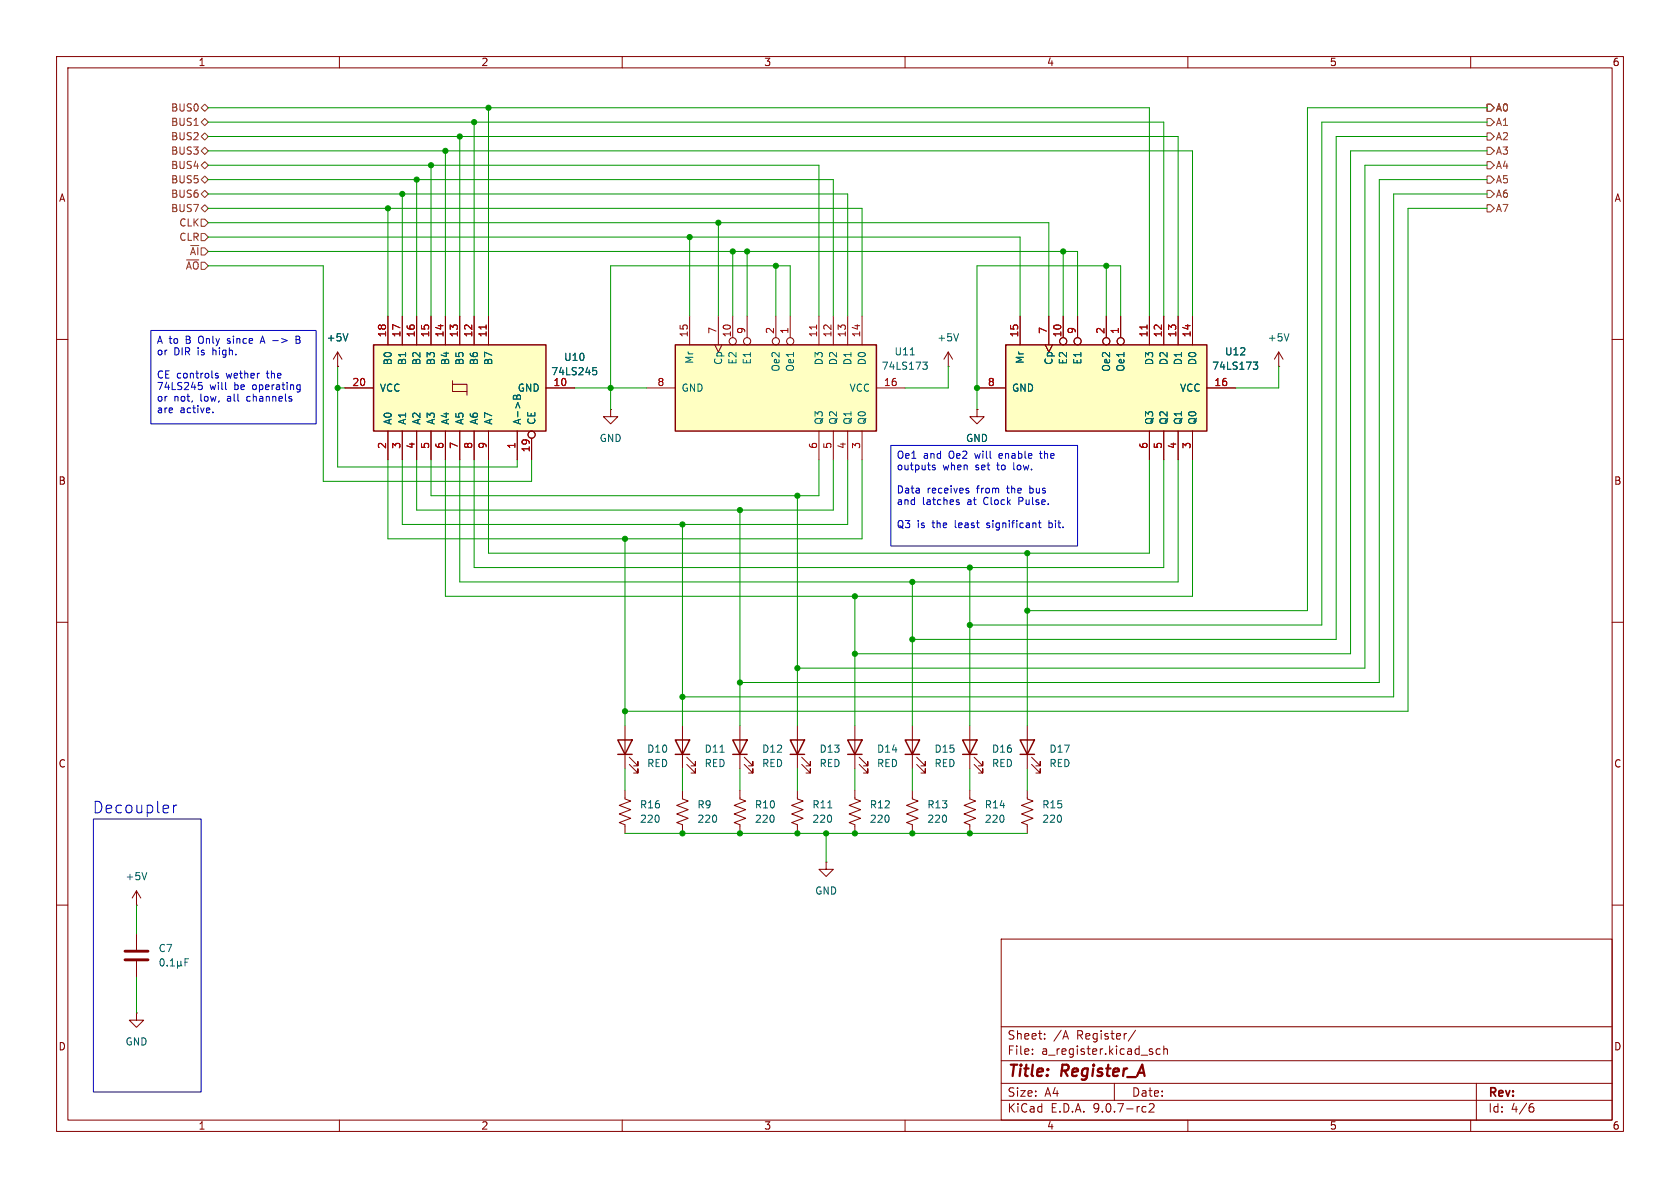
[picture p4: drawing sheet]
<svg xmlns="http://www.w3.org/2000/svg" width="297mm" height="210mm" viewBox="0 0 297 210" stroke-linecap="round" stroke-linejoin="round" font-family="sans-serif">
<g fill="none" stroke="#840000" stroke-width=".18">
<path d="M10 10h277v190h-277zM12 12h273v186h-273zM60 10v2M110 10v2M160 10v2M210 10v2M260 10v2M10 60h2M59.7 64.8h.1M59.7 62.2l-.8 1.3M59.7 62.2l.8 1.3M59.7 62.2v2.6"/>
<path d="M107.9 72.4v1.3h1.3l-1.3 1.2-1.2-1.2h1.2M107.9 72.4h.1M226.1 64.8h.1M226.1 62.2l-.8 1.3M226.1 62.2l.7 1.3M226.1 62.2v2.6M285 60h2M10 110h2M285 110h2M110.5 139.7v1.5l1 .4-2 .8 2 .7-2 .8 2 .8-2 .7 1 .4v1.5M110.5 128.3v7.6M111.3 135.1l1.5 1.6v-.8v.8h-.8"/>
<path d="M111.3 133.9l1.5 1.5v-.8v.8h-.8M130.8 139.7v1.5l1 .4-2 .8 2 .7-2 .8 2 .8-2 .7 1 .4v1.5M130.8 128.3v7.6M131.6 135.1l1.5 1.6v-.8v.8h-.8M131.6 133.9l1.5 1.5v-.8v.8h-.8M141 139.7v1.5l1 .4-2 .8 2 .7-2 .8 2 .8-2 .7 1 .4v1.5M141 128.3v7.6M141.7 135.1l1.6 1.6v-.8v.8h-.8M141.7 133.9l1.6 1.5v-.8v.8h-.8M171.4 128.3v7.6M172.2 135.1l1.5 1.6v-.8v.8h-.7M172.2 133.9l1.5 1.5v-.8v.8h-.7"/>
<path d="M24.1 157.5v2.5M24.1 157.5l-.7 1.3M24.1 157.5l.8 1.3M146 152.4v1.3h1.3l-1.3 1.2-1.2-1.2h1.2M146 152.4h.1M10 160h2M24.1 179.1v1.2h1.3l-1.3 1.3-1.2-1.3h1.2M24.1 179.1h.1M24.1 160h.1M24.1 165.1v2.8M24.1 169.9v2.8M177 166h108v32h-108z"/>
<path d="M285 160h2M60 198v2M110 198v2M160 198v2M177 194.5h108M177 191.5h108M177 187.5h108M177 181.5h108M182.5 186.3v.1M182.5 185.5v.1M184.7 183.6v.1M184.7 182.8v.1"/>
<path d="M197 191.5v3M200.7 182.1l-1.2 2M202.2 195.6l.4 .1M202.6 196.5l-.4 .1M203.2 195.2l.5-.1 .3 .1v.3l-.9 1.1h.9M205.1 185.5l-.4-.1-.3 .3v.4l.1 .2h.6M205.7 185.5l.3-.1 .3 .1 .1 .9M205.7 184.9v1.5M210 198v2M260 198v2M261 191.5v6.5M270.6 195.7h.4l.2 .3-.1 .5-.5 .1"/>
<path d="M271 195.1l-.4 .1"/>
</g>
<path d="M109.2 130.8h2.6l-1.3 2.6zM109.2 133.4h2.6M129.5 130.8h2.6l-1.3 2.6zM129.5 133.4h2.6M139.7 130.8h2.5l-1.2 2.6zM139.7 133.4h2.5M170.2 130.8h2.5l-1.3 2.6zM170.2 133.4h2.5" fill="none" stroke="#840000" stroke-width=".25"/>
<g fill="none" stroke="#006464" stroke-width=".18">
<path d="M61.5 59l-.4 1.3M227.9 59l-.4 1.3M25.9 154.2l-.4 1.3M146.3 142.8h.8M28.5 169.5h.1a.68 .68 0 0 1 .4 .6 .68 .68 0 0 1-.4 .7 .84 .84 0 0 1-.1-1.3zM29.6 170.6v.2M30.1 170.8h.7M30.1 169.9l.4-.4v1.3M31.4 170.6l.2 .2h.2l.2-.2M31.4 169.9v1.3M32 170.6l.2 .2M32 169.9v.7"/>
<path d="M32.7 170.1h.4M33.3 169.5h-.6v1.3"/>
</g>
<path d="M22.1 168.1h4.1M22.1 169.7h4.1" fill="none" stroke="#840000" stroke-width=".51"/>
<path d="M66 61h30.5v15.2h-30.5z" fill="#ffffc2"/>
<g fill="none" stroke="#840000" stroke-width=".18">
<path d="M68.6 55.9v5.1M71.1 55.9v5.1M73.7 55.9v5.1M76.2 55.9v5.1M78.7 55.9v5.1M81.3 55.9v5.1M83.8 55.9v5.1M86.4 55.9v5.1M61 68.6h5M68.6 76.2v5.1M71.1 76.2v5.1M73.7 76.2v5.1"/>
<path d="M76.2 76.2v5.1M78.7 76.2v5.1M80 67.3v.6h2.5v2M80 67.9v1.3h2.5M81.3 76.2v5.1M83.8 76.2v5.1M86.4 76.2v5.1M91.4 76.2v5.1M94 77.5v3.8M96.5 68.6h5.1M167.6 64.8h.1M167.6 62.2l-.7 1.3"/>
<path d="M167.6 62.2l.8 1.3M167.6 62.2v2.6M172.7 72.4v1.3h1.3l-1.3 1.2-1.3-1.2h1.3M172.7 72.4h.1M120.6 128.3v7.6M121.4 135.1l1.5 1.6v-.8v.8h-.7M121.4 133.9l1.5 1.5v-.8v.8h-.7M181.6 139.7v1.5l1 .4-2 .8 2 .7-2 .8 2 .8-2 .7 1 .4v1.5"/>
<circle cx="94" cy="76.8" r=".63"/>
</g>
<path d="M66 61h30.5v15.2h-30.5zM119.4 130.8h2.5l-1.3 2.6zM119.4 133.4h2.5" fill="none" stroke="#840000" stroke-width=".25"/>
<path d="M169.5 59l-.5 1.3M91 69.9l-.3 .2v.4h1.3v-.4M91.3 70l.1 .1M91.4 70.1v.4M91.4 69.9v.2M104.8 65h.6M105 65.5h.3l.2 .2-.1 .4-.4 .2M127.3 133h.7" fill="none" stroke="#006464" stroke-width=".18"/>
<path d="M85.9 57.5v.7" fill="none" stroke="#a90000" stroke-width=".18"/>
<path d="M119.4 61h35.5v15.2h-35.5z" fill="#ffffc2"/>
<path d="M119.4 61h35.5v15.2h-35.5zM149.9 130.8h2.5l-1.3 2.6zM149.9 133.4h2.5M160 130.8h2.6l-1.3 2.6zM160 133.4h2.6M180.3 130.8h2.6l-1.3 2.6zM180.3 133.4h2.6" fill="none" stroke="#840000" stroke-width=".25"/>
<g fill="none" stroke="#840000" stroke-width=".18">
<path d="M121.9 55.9v5.1M127 55.9v5.1M129.5 55.9v3.8M132.1 55.9v3.8M137.2 55.9v3.8M139.7 55.9v3.8M144.8 55.9v5.1M147.3 55.9v5.1M149.9 55.9v5.1M152.4 55.9v5.1M114.3 68.6h5.1M126.4 61l.6 1.2 .6-1.2"/>
<path d="M144.8 76.2v5.1M147.3 76.2v5.1M149.9 76.2v5.1M152.4 76.2v5.1M154.9 68.6h5.1M120.6 139.7v1.5l1.1 .4-2.1 .8 2.1 .7-2.1 .8 2.1 .8-2.1 .7 1 .4v1.5M151.1 139.7v1.5l1 .4-2 .8 2 .7-2 .8 2 .8-2 .7 1 .4v1.5M151.1 128.3v7.6M151.9 135.1l1.5 1.6v-.8v.8h-.7M151.9 133.9l1.5 1.5v-.8v.8h-.7M161.3 139.7v1.5l1 .4-2 .8 2 .7-2 .8 2 .8-2 .7 1 .4v1.5M161.3 128.3v7.6"/>
<path d="M162.1 135.1l1.5 1.6v-.8v.8h-.8M162.1 133.9l1.5 1.5v-.8v.8h-.8M171.4 139.7v1.5l1.1 .4-2.1 .8 2.1 .7-2.1 .8 2.1 .8-2.1 .7 1 .4v1.5M181.6 128.3v7.6M182.4 135.1l1.5 1.6v-.8v.8h-.8M182.4 133.9l1.5 1.5v-.8v.8h-.8"/>
<circle cx="129.5" cy="60.3" r=".63"/>
<circle cx="132.1" cy="60.3" r=".63"/>
<circle cx="137.2" cy="60.3" r=".63"/>
<circle cx="139.7" cy="60.3" r=".63"/>
</g>
<path d="M144.4 57.5v.7" fill="none" stroke="#a90000" stroke-width=".18"/>
<path d="M160.9 62.7h.8M163.1 64h.8l-.4 .5 .4 .1v.4l-.2 .3h-.4" fill="none" stroke="#006464" stroke-width=".18"/>
<path d="M177.8 61h35.6v15.2h-35.6z" fill="#ffffc2"/>
<path d="M177.8 61h35.6v15.2h-35.6z" fill="none" stroke="#840000" stroke-width=".25"/>
<g fill="none" stroke="#840000" stroke-width=".18">
<path d="M68.6 55.9v5.1M71.1 55.9v5.1M73.7 55.9v5.1M76.2 55.9v5.1M78.7 55.9v5.1M81.3 55.9v5.1M83.8 55.9v5.1M86.4 55.9v5.1M180.3 55.9v5.1M185.4 55.9v5.1M188 55.9v3.8M190.5 55.9v3.8"/>
<path d="M195.6 55.9v3.8M198.1 55.9v3.8M203.2 55.9v5.1M205.7 55.9v5.1M208.3 55.9v5.1M210.8 55.9v5.1M59.7 64.8h.1M61 68.6h5M68.6 76.2v5.1M71.1 76.2v5.1M73.7 76.2v5.1M76.2 76.2v5.1"/>
<path d="M78.7 76.2v5.1M81.3 76.2v5.1M83.8 76.2v5.1M86.4 76.2v5.1M91.4 76.2v5.1M94 77.5v3.8M96.5 68.6h5.1M172.7 72.4h.1M172.7 68.6h5.1M184.8 61l.6 1.2 .7-1.2M203.2 76.2v5.1M205.7 76.2v5.1"/>
<path d="M208.3 76.2v5.1M210.8 76.2v5.1M213.4 68.6h5"/>
<circle cx="94" cy="76.8" r=".63"/>
<circle cx="188" cy="60.3" r=".63"/>
<circle cx="190.5" cy="60.3" r=".63"/>
<circle cx="195.6" cy="60.3" r=".63"/>
<circle cx="198.1" cy="60.3" r=".63"/>
</g>
<path d="M85.9 57.5v.7M202.8 57.5v.7" fill="none" stroke="#a90000" stroke-width=".18"/>
<path d="M61.5 59l-.4 1.3M91 69.9l-.3 .2v.4h1.3v-.4M91.3 70l.1 .1M91.4 70.1v.4M91.4 69.9v.2M104.8 65h.6M105 65.5h.3l.2 .2-.1 .4-.4 .2M221.6 64h.7l-.4 .5 .4 .1v.4l-.2 .3h-.4" fill="none" stroke="#006464" stroke-width=".18"/>
<g fill="none" stroke="#725600" stroke-width=".18">
<path d="M35.6 19.1l.6-.7 .6 .7-.6 .6zM262.9 18.4h.6l.7 .7-.7 .6h-.6zM35.6 26.7l.6-.7 .6 .7-.6 .6zM35.6 21.6l.6-.6 .6 .6-.6 .6zM35.6 29.2l.6-.6 .6 .6-.6 .6zM35.6 36.8l.6-.6 .6 .6-.6 .7zM35.6 38.7h.6l.6 .7-.6 .6h-.6zM35.6 24.1l.6-.6 .6 .6-.6 .7zM36.2 33.7l.6 .6-.6 .6-.6-.6zM36.2 31.1l.6 .7-.6 .6-.6-.6zM262.9 21h.6l.7 .6-.7 .6h-.6zM262.9 26h.6l.7 .7-.7 .6h-.6z"/>
<path d="M262.9 23.5h.6l.7 .6-.7 .7h-.6zM262.9 36.2h.6l.7 .6-.7 .7h-.6zM262.9 33.7h.6l.7 .6-.7 .6h-.6zM262.9 31.1h.6l.7 .7-.7 .6h-.6zM262.9 28.6h.6l.7 .6-.7 .6h-.6zM35.6 41.3h.6l.6 .6-.6 .6h-.6z"/>
</g>
<g fill="none" stroke="#009600" stroke-width=".18">
<path d="M36.8 19.1h166.4v36.8M86.4 19.1v36.8M262.9 19.1h-31.8v88.9h-49.5M36.8 29.2h108v26.7M36.8 26.7h174v29.2M36.8 24.1h171.5v31.8M36.8 21.6h168.9v34.3M36.8 39.4h148.6v16.5M36.8 31.8h110.5v24.1M36.8 34.3h113.1v21.6M36.8 36.8h115.6v19.1M68.6 36.8v19.1"/>
<path d="M71.1 34.3v21.6M73.7 31.8v24.1M76.2 29.2v26.7M78.7 26.7v29.2M81.3 24.1v31.8M83.8 21.6v34.3M127 39.4v16.5M262.9 24.1h-26.7v88.9h-74.9M262.9 21.6h-29.2v88.9h-62.3M262.9 29.2h-21.6v88.9h-100.3M262.9 26.7h-24.1v88.9h-87.7M262.9 34.3h-16.5v88.9h-125.8"/>
<path d="M262.9 36.8h-14v88.9h-138.4M262.9 31.8h-19.1v88.9h-113M36.8 47h20.3v38.1h36.9v-3.8M36.8 41.9h143.5v14M36.8 44.5h153.7v11.4M121.9 41.9v14M129.5 44.5v11.4M132.1 44.5v11.4M137.2 47v8.9M139.7 55.9v-8.9h-31.8v25.4M188 44.5v11.4M195.6 47v8.9"/>
<path d="M198.1 55.9v-8.9h-25.4v25.4M59.7 68.6h1.3M59.7 64.8v17.8h31.7v-1.3M101.6 68.6h12.7M167.6 64.8v3.8h-7.6M226.1 64.8v3.8h-7.7M68.6 81.3v14h83.8v-14M71.1 81.3v11.4h78.8v-11.4M73.7 81.3v8.9h73.6v-8.9M76.2 81.3v6.3h68.6v-6.3M78.7 81.3v24.1h132.1v-24.1M81.3 81.3v21.6h127v-21.6"/>
<path d="M83.8 81.3v19h121.9v-19M86.4 81.3v16.5h116.8v-16.5M110.5 95.3v33M120.6 92.7v35.6M130.8 90.2v38.1M141 87.6v40.7M181.6 97.8v30.5M151.1 105.4v22.9M161.3 102.9v25.4M171.4 100.3v28M110.5 135.9v3.8M120.6 135.9v3.8"/>
<path d="M130.8 135.9v3.8M141 135.9v3.8M151.1 135.9v3.8M161.3 135.9v3.8M171.4 135.9v3.8M181.6 135.9v3.8M110.5 147.3h71.1M146 147.3v5.1M24.1 160v5.1M24.1 172.7v6.4"/>
</g>
<g fill="none" stroke="#0000c2" stroke-width=".18">
<path d="M26.7 58.4h29.2v16.5h-29.2zM46.4 59.4l-.4 1.3M52.3 59.4h.5l.2 .3-.2 .3 .2 .2 .1 .3-.3 .2h-.5zM35.2 68.1h.3l.3 .2-.1 .5-.5 .1M37.6 72.8v.2M38.5 66h-.3l-.1 .2v.1l.4 .2v.3h-.4M39.9 68.8l.2 .1M46.1 60.3h.6M52.3 60h.5M52.7 68l.4 .1M53.1 68v1.1l-.2 .1-.3 .1M53.1 68.8l-.4 .1"/>
<path d="M157.5 78.7h33v17.8h-33zM183.9 79.7l.1 1.3M165.3 82.3l-.3-.1-.2 .2 .1 .2 .4 .1v.3h-.5M169.1 88.7l.5 .3-.1 .1-.3 .1M169.1 88.4h.4M170.9 86.7l.3 .1 .1 .2-.2 .1h-.2M170.9 86.3l.3 .1M183.6 92.4h.5M183.8 80.2h.4M183.8 92v1.1l.3 .2M185.4 92v1.3M185.4 93.2l.2 .1"/>
<path d="M185.6 92.4l-.2 .1M16.5 144.8h19.1v48.2h-19.1zM30.7 142.3v1.4M31.3 142.3a.52 .52 0 0 0-.6 .4"/>
</g>
<g fill="#009600" stroke="#009600" stroke-width=".18">
<circle cx="161.3" cy="102.9" r=".46"/>
<circle cx="171.4" cy="100.3" r=".46"/>
<circle cx="195.6" cy="47" r=".46"/>
<circle cx="110.5" cy="95.3" r=".46"/>
<circle cx="120.6" cy="147.3" r=".46"/>
<circle cx="130.8" cy="147.3" r=".46"/>
<circle cx="110.5" cy="125.7" r=".46"/>
<circle cx="130.8" cy="90.2" r=".46"/>
<circle cx="120.6" cy="92.7" r=".46"/>
<circle cx="141" cy="118.1" r=".46"/>
<circle cx="151.1" cy="105.4" r=".46"/>
<circle cx="151.1" cy="115.6" r=".46"/>
<circle cx="130.8" cy="120.7" r=".46"/>
<circle cx="120.6" cy="123.2" r=".46"/>
<circle cx="151.1" cy="147.3" r=".46"/>
<circle cx="141" cy="147.3" r=".46"/>
<circle cx="146" cy="147.3" r=".46"/>
<circle cx="161.3" cy="113" r=".46"/>
<circle cx="181.6" cy="108" r=".46"/>
<circle cx="171.4" cy="147.3" r=".46"/>
<circle cx="161.3" cy="147.3" r=".46"/>
<circle cx="171.4" cy="110.5" r=".46"/>
<circle cx="188" cy="44.5" r=".46"/>
<circle cx="181.6" cy="97.8" r=".46"/>
<circle cx="172.7" cy="68.6" r=".46"/>
<circle cx="81.3" cy="24.1" r=".46"/>
<circle cx="83.8" cy="21.6" r=".46"/>
<circle cx="78.7" cy="26.7" r=".46"/>
<circle cx="86.4" cy="19.1" r=".46"/>
<circle cx="68.6" cy="36.8" r=".46"/>
<circle cx="71.1" cy="34.3" r=".46"/>
<circle cx="73.7" cy="31.8" r=".46"/>
<circle cx="76.2" cy="29.2" r=".46"/>
<circle cx="127" cy="39.4" r=".46"/>
<circle cx="137.2" cy="47" r=".46"/>
<circle cx="141" cy="87.6" r=".46"/>
<circle cx="107.9" cy="68.6" r=".46"/>
<circle cx="121.9" cy="41.9" r=".46"/>
<circle cx="132.1" cy="44.5" r=".46"/>
<circle cx="129.5" cy="44.5" r=".46"/>
<circle cx="59.7" cy="68.6" r=".46"/>
</g>
<text font-size="2.8" fill="#0000c2" x="16.3" y="144">Decoupler</text>
<g font-size="2.8" fill="#840000">
<text x="178" y="190.9">Title:</text>
<text x="187.7" y="190.9">Register_A</text>
</g>
<g font-size="2.1" fill="#840000">
<text x="178" y="184">Sheet:</text>
<text x="186.2" y="184">/A</text>
<text x="190.4" y="184">Register/</text>
<text x="178" y="186.7">File:</text>
<text x="184.1" y="186.7">a_register.kicad_sch</text>
<text x="178" y="196.9">KiCad</text>
<text x="178" y="194.1">Size:</text>
<text x="184.7" y="194.1">A4</text>
<text x="185.7" y="196.9">E.D.A.</text>
<text x="193.3" y="196.9">9.0.7-rc2</text>
<text x="200" y="194.1">Date:</text>
<text x="263" y="194.3">Rev:</text>
<text x="263" y="196.9">Id:</text>
<text x="267.1" y="196.9">4/6</text>
</g>
<g font-size="1.8" fill="#840000">
<text x="35" y="11.9">1</text>
<text x="85" y="11.9">2</text>
<text x="135" y="11.9">3</text>
<text x="185" y="11.9">4</text>
<text x="235" y="11.9">5</text>
<text x="285" y="11.9">6</text>
<text x="10.3" y="35.9">A</text>
<text x="285.3" y="35.9">A</text>
<text x="10.3" y="85.9">B</text>
<text x="285.3" y="85.9">B</text>
<text x="10.3" y="135.9">C</text>
<text x="285.3" y="135.9">C</text>
<text x="10.3" y="185.9">D</text>
<text x="285.3" y="185.9">D</text>
<text x="35" y="199.9">1</text>
<text x="85" y="199.9">2</text>
<text x="135" y="199.9">3</text>
<text x="185" y="199.9">4</text>
<text x="235" y="199.9">5</text>
<text x="285" y="199.9">6</text>
</g>
<g font-size="1.8" fill="#725600">
<text x="30.1" y="19.9">BUS0</text>
<text x="30.1" y="22.5">BUS1</text>
<text x="264.4" y="22.5">A1</text>
<text x="264.4" y="19.9">A0</text>
<text x="30.1" y="27.5">BUS3</text>
<text x="30.1" y="25">BUS2</text>
<text x="264.4" y="27.5">A3</text>
<text x="264.4" y="25">A2</text>
<text x="30.1" y="35.2">BUS6</text>
<text x="30.1" y="30.1">BUS4</text>
<text x="30.1" y="32.6">BUS5</text>
<text x="264.4" y="35.2">A6</text>
<text x="264.4" y="32.6">A5</text>
<text x="264.4" y="30.1">A4</text>
<text x="30.1" y="37.7">BUS7</text>
<text x="31.6" y="40.2">CLK</text>
<text x="264.4" y="37.7">A7</text>
<text x="31.6" y="42.8">CLR</text>
<text x="32.7" y="47.9">~{AO}</text>
<text x="33.5" y="45.3">~{AI}</text>
</g>
<g font-size="1.8" fill="#a90000">
<text x="68.3" y="59.7" transform="rotate(-90 68.3 59.7)">18</text>
<text x="70.9" y="59.7" transform="rotate(-90 70.9 59.7)">17</text>
<text x="73.4" y="59.7" transform="rotate(-90 73.4 59.7)">16</text>
<text x="75.9" y="59.7" transform="rotate(-90 75.9 59.7)">15</text>
<text x="78.5" y="59.7" transform="rotate(-90 78.5 59.7)">14</text>
<text x="81" y="59.7" transform="rotate(-90 81 59.7)">13</text>
<text x="83.6" y="59.7" transform="rotate(-90 83.6 59.7)">12</text>
<text x="86.1" y="59.7" transform="rotate(-90 86.1 59.7)">11</text>
<text x="121.7" y="59.7" transform="rotate(-90 121.7 59.7)">15</text>
<text x="126.7" y="59.1" transform="rotate(-90 126.7 59.1)">7</text>
<text x="129.3" y="59.7" transform="rotate(-90 129.3 59.7)">10</text>
<text x="131.8" y="59.1" transform="rotate(-90 131.8 59.1)">9</text>
<text x="136.9" y="59.1" transform="rotate(-90 136.9 59.1)">2</text>
<text x="139.4" y="59.1" transform="rotate(-90 139.4 59.1)">1</text>
<text x="144.5" y="59.7" transform="rotate(-90 144.5 59.7)">11</text>
<text x="147.1" y="59.7" transform="rotate(-90 147.1 59.7)">12</text>
<text x="149.6" y="59.7" transform="rotate(-90 149.6 59.7)">13</text>
<text x="152.1" y="59.7" transform="rotate(-90 152.1 59.7)">14</text>
<text x="180.1" y="59.7" transform="rotate(-90 180.1 59.7)">15</text>
<text x="185.2" y="59.1" transform="rotate(-90 185.2 59.1)">7</text>
<text x="187.7" y="59.7" transform="rotate(-90 187.7 59.7)">10</text>
<text x="190.2" y="59.1" transform="rotate(-90 190.2 59.1)">9</text>
<text x="195.3" y="59.1" transform="rotate(-90 195.3 59.1)">2</text>
<text x="197.9" y="59.1" transform="rotate(-90 197.9 59.1)">1</text>
<text x="202.9" y="59.7" transform="rotate(-90 202.9 59.7)">11</text>
<text x="205.5" y="59.7" transform="rotate(-90 205.5 59.7)">12</text>
<text x="208" y="59.7" transform="rotate(-90 208 59.7)">13</text>
<text x="210.6" y="59.7" transform="rotate(-90 210.6 59.7)">14</text>
<text x="62.2" y="68.3">20</text>
<text x="97.7" y="68.3">10</text>
<text x="116.1" y="68.3">8</text>
<text x="156.2" y="68.3">16</text>
<text x="174.6" y="68.3">8</text>
<text x="214.6" y="68.3">16</text>
<text x="68.3" y="79.4" transform="rotate(-90 68.3 79.4)">2</text>
<text x="70.9" y="79.4" transform="rotate(-90 70.9 79.4)">3</text>
<text x="73.4" y="79.4" transform="rotate(-90 73.4 79.4)">4</text>
<text x="75.9" y="79.4" transform="rotate(-90 75.9 79.4)">5</text>
<text x="78.5" y="79.4" transform="rotate(-90 78.5 79.4)">6</text>
<text x="81" y="79.4" transform="rotate(-90 81 79.4)">7</text>
<text x="83.6" y="79.4" transform="rotate(-90 83.6 79.4)">8</text>
<text x="86.1" y="79.4" transform="rotate(-90 86.1 79.4)">9</text>
<text x="91.2" y="79.4" transform="rotate(-90 91.2 79.4)">1</text>
<text x="93.7" y="80.1" transform="rotate(-90 93.7 80.1)">19</text>
<text x="144.5" y="79.4" transform="rotate(-90 144.5 79.4)">6</text>
<text x="147.1" y="79.4" transform="rotate(-90 147.1 79.4)">5</text>
<text x="149.6" y="79.4" transform="rotate(-90 149.6 79.4)">4</text>
<text x="152.1" y="79.4" transform="rotate(-90 152.1 79.4)">3</text>
<text x="202.9" y="79.4" transform="rotate(-90 202.9 79.4)">6</text>
<text x="205.5" y="79.4" transform="rotate(-90 205.5 79.4)">5</text>
<text x="208" y="79.4" transform="rotate(-90 208 79.4)">4</text>
<text x="210.6" y="79.4" transform="rotate(-90 210.6 79.4)">3</text>
</g>
<g font-size="1.8" fill="#0000c2">
<text x="27.6" y="61.1">A to</text>
<text x="27.6" y="63.1">or</text>
<text x="30.7" y="63.1">DIR</text>
<text x="32.9" y="61.1">B</text>
<text x="35" y="63.1">is</text>
<text x="35.4" y="61.1">Only</text>
<text x="37.8" y="63.1">high.</text>
<text x="40.7" y="61.1">since</text>
<text x="46.8" y="61.1">A -&gt;</text>
<text x="27.6" y="67.2">CE controls</text>
<text x="27.6" y="69.3">74LS245</text>
<text x="27.6" y="71.3">or</text>
<text x="30.7" y="71.3">not,</text>
<text x="35.5" y="71.3">low,</text>
<text x="37.1" y="69.3">will</text>
<text x="40.1" y="67.2">wether</text>
<text x="40.4" y="71.3">all</text>
<text x="41.5" y="69.3">be</text>
<text x="44.1" y="71.3">channels</text>
<text x="44.9" y="69.3">operating</text>
<text x="47.5" y="67.2">the</text>
<text x="27.6" y="73.4">are</text>
<text x="31.8" y="73.4">active.</text>
<text x="158.4" y="81.4">Oe1</text>
<text x="158.4" y="83.5">outputs</text>
<text x="163.2" y="81.4">and</text>
<text x="166.7" y="83.5">when</text>
<text x="167.8" y="81.4">Oe2</text>
<text x="172.6" y="83.5">set</text>
<text x="172.6" y="81.4">will</text>
<text x="176.6" y="83.5">to</text>
<text x="177.1" y="81.4">enable</text>
<text x="179.6" y="83.5">low.</text>
<text x="184.5" y="81.4">the</text>
<text x="158.4" y="87.6">Data</text>
<text x="158.4" y="89.6">and</text>
<text x="163.1" y="89.6">latches</text>
<text x="163.9" y="87.6">receives</text>
<text x="171.1" y="89.6">at</text>
<text x="172.8" y="87.6">from</text>
<text x="174.2" y="89.6">Clock</text>
<text x="178.3" y="87.6">the</text>
<text x="180.5" y="89.6">Pulse.</text>
<text x="182.5" y="87.6">bus</text>
<text x="158.4" y="93.7">Q3</text>
<text x="162.1" y="93.7">is</text>
<text x="164.9" y="93.7">the</text>
<text x="169.1" y="93.7">least</text>
<text x="174.9" y="93.7">significant</text>
<text x="186.1" y="93.7">bit.</text>
</g>
<g font-size="1.8" fill="#006464">
<text x="57.7" y="60.6">+5V</text>
<text x="69.4" y="64.7" transform="rotate(-90 69.4 64.7)">B0</text>
<text x="72" y="64.7" transform="rotate(-90 72 64.7)">B1</text>
<text x="74.5" y="64.7" transform="rotate(-90 74.5 64.7)">B2</text>
<text x="77.1" y="64.7" transform="rotate(-90 77.1 64.7)">B3</text>
<text x="79.6" y="64.7" transform="rotate(-90 79.6 64.7)">B4</text>
<text x="82.1" y="64.7" transform="rotate(-90 82.1 64.7)">B5</text>
<text x="84.7" y="64.7" transform="rotate(-90 84.7 64.7)">B6</text>
<text x="87.2" y="64.7" transform="rotate(-90 87.2 64.7)">B7</text>
<text x="99.6" y="64">U10</text>
<text x="122.8" y="64.4" transform="rotate(-90 122.8 64.4)">Mr</text>
<text x="127.9" y="64.6" transform="rotate(-90 127.9 64.6)">Cp</text>
<text x="130.4" y="64.5" transform="rotate(-90 130.4 64.5)">E2</text>
<text x="132.9" y="64.5" transform="rotate(-90 132.9 64.5)">E1</text>
<text x="138" y="65.8" transform="rotate(-90 138 65.8)">Oe2</text>
<text x="140.6" y="65.8" transform="rotate(-90 140.6 65.8)">Oe1</text>
<text x="145.6" y="64.7" transform="rotate(-90 145.6 64.7)">D3</text>
<text x="148.2" y="64.7" transform="rotate(-90 148.2 64.7)">D2</text>
<text x="150.7" y="64.7" transform="rotate(-90 150.7 64.7)">D1</text>
<text x="153.3" y="64.7" transform="rotate(-90 153.3 64.7)">D0</text>
<text x="155.8" y="65.6">74LS173</text>
<text x="158" y="63">U11</text>
<text x="165.6" y="60.6">+5V</text>
<text x="181.2" y="64.4" transform="rotate(-90 181.2 64.4)">Mr</text>
<text x="186.3" y="64.6" transform="rotate(-90 186.3 64.6)">Cp</text>
<text x="188.8" y="64.5" transform="rotate(-90 188.8 64.5)">E2</text>
<text x="191.4" y="64.5" transform="rotate(-90 191.4 64.5)">E1</text>
<text x="196.4" y="65.8" transform="rotate(-90 196.4 65.8)">Oe2</text>
<text x="199" y="65.8" transform="rotate(-90 199 65.8)">Oe1</text>
<text x="204.1" y="64.7" transform="rotate(-90 204.1 64.7)">D3</text>
<text x="206.6" y="64.7" transform="rotate(-90 206.6 64.7)">D2</text>
<text x="209.1" y="64.7" transform="rotate(-90 209.1 64.7)">D1</text>
<text x="211.7" y="64.7" transform="rotate(-90 211.7 64.7)">D0</text>
<text x="214.2" y="65.6">74LS173</text>
<text x="216.5" y="63">U12</text>
<text x="224" y="60.6">+5V</text>
<text x="67.1" y="69.4">VCC</text>
<text x="91.4" y="69.4">GND</text>
<text x="97.4" y="66.5">74LS245</text>
<text x="120.4" y="69.4">GND</text>
<text x="150.1" y="69.4">VCC</text>
<text x="178.8" y="69.4">GND</text>
<text x="208.5" y="69.4">VCC</text>
<text x="69.4" y="75.2" transform="rotate(-90 69.4 75.2)">A0</text>
<text x="72" y="75.2" transform="rotate(-90 72 75.2)">A1</text>
<text x="74.5" y="75.2" transform="rotate(-90 74.5 75.2)">A2</text>
<text x="77.1" y="75.2" transform="rotate(-90 77.1 75.2)">A3</text>
<text x="79.6" y="75.2" transform="rotate(-90 79.6 75.2)">A4</text>
<text x="82.1" y="75.2" transform="rotate(-90 82.1 75.2)">A5</text>
<text x="84.7" y="75.2" transform="rotate(-90 84.7 75.2)">A6</text>
<text x="87.2" y="75.2" transform="rotate(-90 87.2 75.2)">A7</text>
<text x="92.3" y="75.2" transform="rotate(-90 92.3 75.2)">A-&gt;B</text>
<text x="94.8" y="75.2" transform="rotate(-90 94.8 75.2)">CE</text>
<text x="145.6" y="75.2" transform="rotate(-90 145.6 75.2)">Q3</text>
<text x="148.2" y="75.2" transform="rotate(-90 148.2 75.2)">Q2</text>
<text x="150.7" y="75.2" transform="rotate(-90 150.7 75.2)">Q1</text>
<text x="153.3" y="75.2" transform="rotate(-90 153.3 75.2)">Q0</text>
<text x="204.1" y="75.2" transform="rotate(-90 204.1 75.2)">Q3</text>
<text x="206.6" y="75.2" transform="rotate(-90 206.6 75.2)">Q2</text>
<text x="209.1" y="75.2" transform="rotate(-90 209.1 75.2)">Q1</text>
<text x="211.7" y="75.2" transform="rotate(-90 211.7 75.2)">Q0</text>
<text x="105.9" y="78.3">GND</text>
<text x="170.7" y="78.3">GND</text>
<text x="114.3" y="133.3">D10</text>
<text x="114.3" y="135.8">RED</text>
<text x="124.5" y="133.3">D11</text>
<text x="124.5" y="135.8">RED</text>
<text x="134.6" y="133.3">D12</text>
<text x="134.6" y="135.8">RED</text>
<text x="144.8" y="133.3">D13</text>
<text x="144.8" y="135.8">RED</text>
<text x="154.9" y="133.3">D14</text>
<text x="154.9" y="135.8">RED</text>
<text x="165.1" y="133.3">D15</text>
<text x="165.1" y="135.8">RED</text>
<text x="175.3" y="133.3">D16</text>
<text x="175.3" y="135.8">RED</text>
<text x="185.4" y="133.3">D17</text>
<text x="185.4" y="135.8">RED</text>
<text x="113" y="143.1">R16</text>
<text x="123.2" y="143.1">R9</text>
<text x="133.4" y="143.1">R10</text>
<text x="143.5" y="143.1">R11</text>
<text x="153.7" y="143.1">R12</text>
<text x="163.8" y="143.1">R13</text>
<text x="174" y="143.1">R14</text>
<text x="184.2" y="143.1">R15</text>
<text x="113" y="145.6">220</text>
<text x="123.2" y="145.6">220</text>
<text x="133.4" y="145.6">220</text>
<text x="143.5" y="145.6">220</text>
<text x="153.7" y="145.6">220</text>
<text x="163.8" y="145.6">220</text>
<text x="174" y="145.6">220</text>
<text x="184.2" y="145.6">220</text>
<text x="22.1" y="155.8">+5V</text>
<text x="144" y="158.3">GND</text>
<text x="27.9" y="168.5">C7</text>
<text x="22.1" y="185">GND</text>
</g>
</svg>
